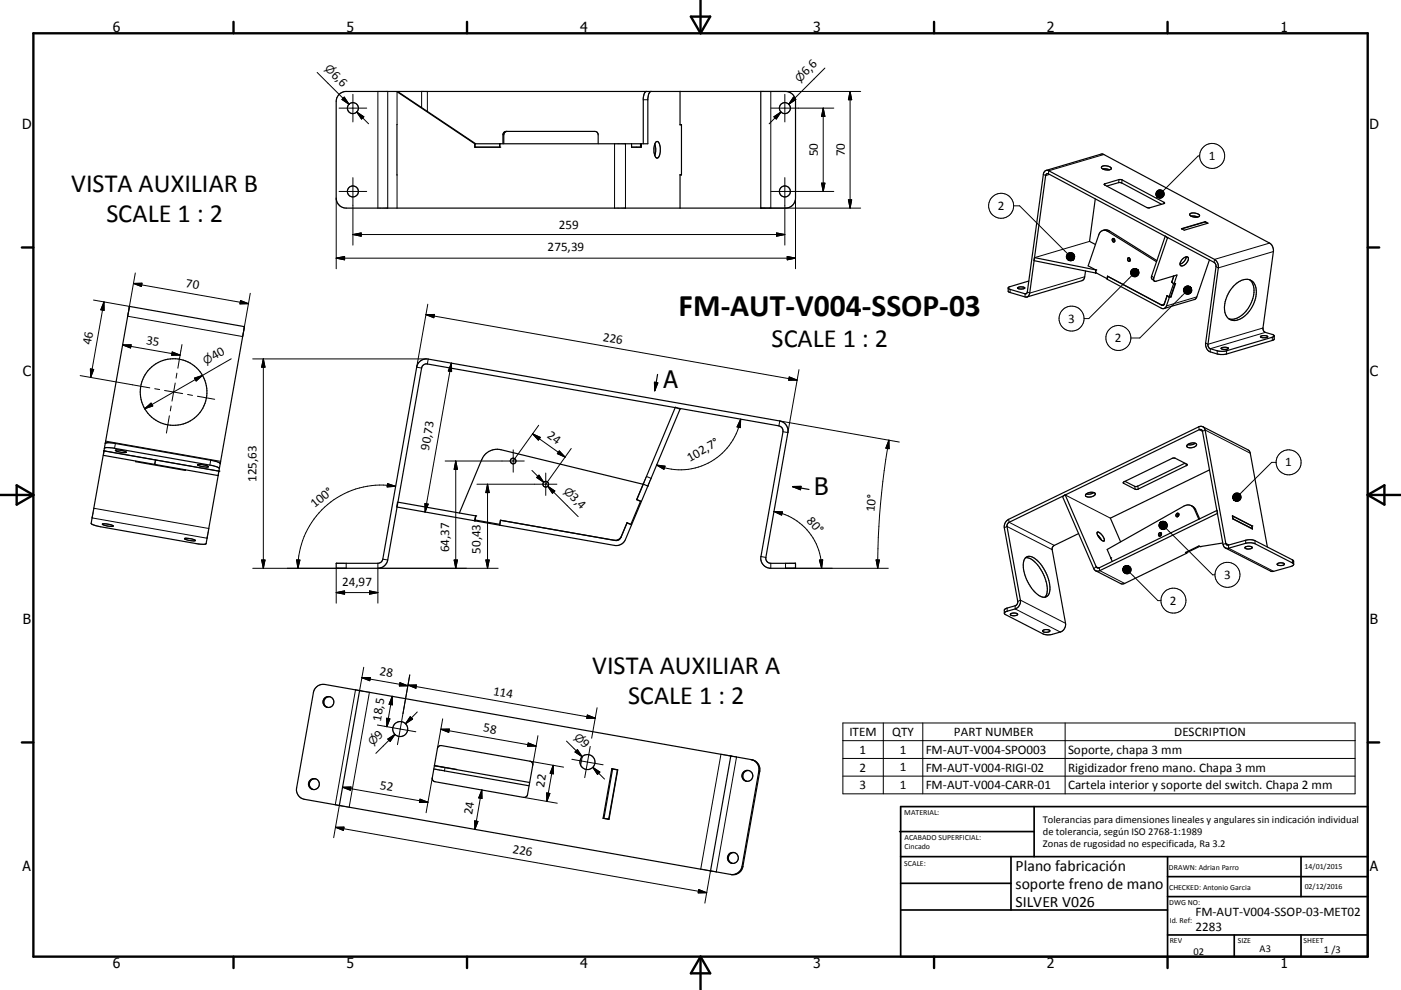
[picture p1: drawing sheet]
<svg xmlns="http://www.w3.org/2000/svg" width="420mm" height="297mm" viewBox="0 0 420 297" stroke-linecap="round" stroke-linejoin="round" font-family="sans-serif">
<g fill="none" stroke="#000" stroke-width=".36">
<path d="M101.7 28.3l.9-.6 1.2-.3h131.7a2.99 2.99 0 0 1 3 3v29a2.99 2.99 0 0 1-3 3h-131.7a3 3 0 0 1-3-3v-29l.2-1.1zM119 37.4h.1M119 37.4v15.1M119 27.5l23.3 15.6M119.3 27.5l23.3 15.6M152 39.4l-.9 .3-.3 .5v2.9M193.8 27.4a2.09 2.09 0 0 0-.9 2.2v13.5M195.2 27.4a2.1 2.1 0 0 0-1 2.2v13.5h-51.9M203.9 37.4h.4v15.1l-.4-.1v10M203.9 27.4v10h.4M228.1 27.4v35M119 52.5h.1"/>
<path d="M142.3 43.1v1.1h7.5v-1.1M142.4 43.1v1M142.6 44.1v.1M151 43.1l.1-2.9 .7-.8h26.8l.5 .4 .2 .4v2.9M189.3 43.1v1l3 .1v-1.1M190.9 44.1v.1M192 43.1v1M196.3 43.2a5.7 5.7 0 0 0 0 3.5M196.3 43.2l.2-.4a.6 .6 0 0 1 .7-.3 .6 .6 0 0 1 .5 .6l.3 2.4a1.95 1.95 0 0 1-1 1.9l-.7-.7M196.3 43.2a5.4 5.4 0 0 1 0 3.5M313.6 51.1l16.5-4.9 .6 .1 49.9 26.6a2.58 2.58 0 0 1 1.2 2.6l-3.1 22.9a1.23 1.23 0 0 0 .7 1.3l2.6 .9-.1 1.3-14.2 4.3-1.9 .2-3-.8a2.46 2.46 0 0 1-1.3-2.7l3.1-22.9-.3-1-50.1-26.9-.5 .1-.2 .5-4.8 35.2a1.13 1.13 0 0 1-1.4 1.2l-4.8-1.5-.2-.2v-1.1l.3-.2 5.9-1.8M328.4 59.7l-1.8 12.7 1.8 1"/>
<path d="M330.3 50l1.4-.2a1.33 1.33 0 0 1 1.5 .9l-1.2 .3a1.23 1.23 0 0 1-1.7-1zM330.6 50.7h1.1l.9 .3M331.1 55.2l4.4-1.3h.6l13.1 7-4.5 1.4h-.6l-12.9-6.8zM331.8 55.8l3.6-1h.8l12.1 6.5M310.1 78.2l18.3 3.7M310.1 77.3l-.1 .9M310.2 77.3l18.3 3.7-.1 .9M330.6 69.1l1.1-.1 .9 .3 14.2 8.9M333.5 71.6a.48 .48 0 0 1 .7 .4 .48 .48 0 0 1-.5 .5zM334 71.6l.2 .8M338.1 77.4a.48 .48 0 0 1 .7 .4 .48 .48 0 0 1-.5 .5l-.2-.4zM338.6 77.4l.2 .8"/>
<path d="M346.7 78.5l-14.6-9.1a1.73 1.73 0 0 0-2.7 1.1l-3.2 9.3 2.4 1.2-.1 .8 3.4 1.8M350 71.4l-4.1 12a.63 .63 0 0 0 0 .7 .63 .63 0 0 0 .7 .3l6.3-1.9-.9 2.7M350 71.4l-.6-.6-4.1 12v.8l.7 .7M350.2 71.3l-.2 .1M354.2 68.6l7.1-2.1 .9 .5-7.2 2.1zM354.3 68.7h.1M354.7 77.6a.97 .97 0 0 1 1.6-.2 2.29 2.29 0 0 1-2.3 2.3 1.6 1.6 0 0 1 .7-2.1zM355.7 77a2.75 2.75 0 0 1-1.9 2.2M356.8 64.1l1.4-.2a1.27 1.27 0 0 1 1.4 .9l-.6 .3-.8 .1a1.28 1.28 0 0 1-1.5-1zM357.1 64.8h1l1 .3M361.3 66.5v.1M361.9 67l-.5-.4-7.1 2.1"/>
<path d="M362.6 78l-4.1 11.7-9.5 2.9M302.3 86.4l.5 .4 4.5 1.3h.3l.4-.3 4.8-35.5a1.12 1.12 0 0 1 1.6-1.1l49.7 26.6a2.58 2.58 0 0 1 1.2 2.6l-3.1 22.9a1.29 1.29 0 0 0 .6 1.3l2.7 .8 2-.1 13.9-4.1 .6-.4M305.1 86.3l.6-.2a1.07 1.07 0 0 1 1.5 .4l-1 .2a.94 .94 0 0 1-1.1-.4zM325.5 81.3l-.3 2-.8 .9-16.5 4.9M328.6 81.8l-.2 .1M331.9 83.6l.1-.7 16.3 8.6M331.9 83.6h.1M332.1 82.9l-.2 .9 16.3 8.7a1.04 1.04 0 0 0 1.5-.7l.9-2.6M348.1 91.4l.2 .1M348.3 91.5h.3M348.9 91.3l-.3 .2M349 91.4l-.4 .1"/>
<path d="M349.1 91.2l-.4 .4-.4-.1M349.1 91.2l-.1 .2M349.9 88.7l.7 .5M349.9 88.7l-.8 2.5M349.9 88.7h.1M349.9 88.7l.6 .4M351 89l.1 .1M351 89l-.5 .1M351.1 89.1l-.5 .1M351.3 84.7l.6-1.9-.6 1.8 .7 .6M351.3 84.7l.5 .4M351.3 84.6v.1"/>
<path d="M351.8 85.1l-1.3 4M351.8 85.1h.1M352 85.2l.5-.2-1.4 4.1M352.3 85.1l-1.3 3.9M370 85.7a4.4 4.4 0 0 1 5.1-1.5 5.3 5.3 0 0 1 1 6.4 7.5 7.5 0 0 1-6.3 5.5 3.3 3.3 0 0 1-2.7-3.9 10.4 10.4 0 0 1 2.9-6.5zM374.7 83.9a5.4 5.4 0 0 1 .7 6.2 7.8 7.8 0 0 1-6.2 5.7l-.8-.2M125.8 108.5l1-.6 1.6-.2 105.4 18.6a3 3 0 0 1 2.4 3.5l-6.6 37.4a1.49 1.49 0 0 0 1.5 1.8h7.4v1.5h-7.4a2.99 2.99 0 0 1-3-3.5l6.6-37.5a1.54 1.54 0 0 0-1.2-1.7l-105.4-18.6a1.49 1.49 0 0 0-1.7 1.2l-10.2 57.6a3.1 3.1 0 0 1-2.9 2.5h-12.5v-1.5h12.5l.8-.3 .6-.7 10.2-57.8 .4-1.1zM196.2 114.7l1 .2-.9 2.3zM197.1 112.3l-.8 4.9M366.2 104.4l1-.2a.66 .66 0 0 1 1 .4l-1.4 .2-.7-.2zM377.9 100.9l.6-.2a1.36 1.36 0 0 1 1.6 .3l-.5 .3h-1zM31 136.6l34.4 6.1"/>
<path d="M31.2 135.3l-3.9 21.7 .6 .4 1.5 .5 29.7 5.3h2.6l3.7-20.5M31.2 135.3l34.4 6.1M31.3 134.5l.7-.2 2 .1 28.9 5.1 2.1 .5 .8 .6M31.5 133l.7-.2 2 .2 29 5.1 2 .5 .8 .5M31.5 133l7.3-41.1 34.5 6.1-7.3 41.1M31.5 133l-.3 2.3M34.6 135.1a4.4 4.4 0 0 1 3.2 .6l-1.9-.1zM37.8 135.6v.1M40.7 138.3v.2l14.9 2.6v-.2M46.4 139.2v.1M46.4 139.3h.1M46.6 138l-.2 1.2"/>
<path d="M59.2 139.4l2.1 .1 1.2 .5a4.3 4.3 0 0 1-3.3-.6zM62.5 140h.1M66 139.1l-.2 1.5M203.9 122.8l-9.7 23M203.9 122.8l-1.4-.6-9.6 23M204 122.6l-.1 .2M355.3 139l-14.5 7-.6-.1-2.9-1.5M356 133.4a1.94 1.94 0 0 1 2.8 0 1.97 1.97 0 0 1-3 .5zM358.3 133l-.9 .4h-1.4M360.6 128l13.6 7 .5 .5 5.3 28.6M30.7 157.2l2.1 .1a.88 .88 0 0 1 1.1 .6 4.5 4.5 0 0 1-3.2-.7zM65.6 141.4l-.2 1.3"/>
<path d="M65.6 141.3v.1M65.8 140.6l-.2 .7M119 152.1l30.8 5.5M119.2 150.7l-.3 1.4M119.3 150.7l23.3 4.1M142.6 154.8l-.3 1.4M142.6 154.8h.1M142.7 154.8l-.3 1.2 7.4 1.3 .2-1.2M150 156.1l34.8 6.1 .8-.3 .6-.6 1.8-4.4 1.3 .6M150.1 156.1l-.3 1.5M192 150.4l-2.9 6.9-1.1-.5-1.7 4.1a1.96 1.96 0 0 1-2.2 1.2M192.8 145.3l-1.9 4.6"/>
<path d="M192.8 145.3l-42.6-10.4a5 5 0 0 0-5.8 3l-6.7 16M192.9 145.2l-2 4.7 1.4 .6M192.9 145.2l1.3 .6M194.2 145.8l-6.7 16a3 3 0 0 1-3.3 1.8l-34.4-6M237.6 146l4.9 .8M237.6 146l2.6-.1-.2 1zM318.6 149l.7-.6 9.4 21.6 .5 .4 35.7-17.3 .1 .9-35.3 17.2a1.25 1.25 0 0 1-1.8-.6zM325.6 148.2l.2-.1a2.06 2.06 0 0 1 2.6 .1 1.94 1.94 0 0 1-3 .4zM327.9 147.8l-1.2 .4h-1M329 159.6a2.75 2.75 0 0 1 2 2.7 2.6 2.6 0 0 1-2-2.7zM336.8 144.7l14.9-7.3 .6 .1 3.6 1.9-.1 .3-14.7 7.1h-.8l-3.4-1.8zM348.2 160l-.4 .4v.4"/>
<path d="M353.4 154.2a.52 .52 0 0 0-.8 .1 .52 .52 0 0 0 .3 .7M353.4 154.2l-.1 .6-.4 .2M353.4 154.2l-.4 .4v.4M357.1 151.7l.4 .2M357.5 152a2.24 2.24 0 0 0-2.6-.2l-23 13.1 1.6 3.5M357.5 152l.6 .8 1.3 3M357.5 151.9l.9 .8 1.3 3M362.6 141l-29.7 14.5 3.1 7.1M369.5 154.8l5.8 3 .2 .9-5.8-3zM369.5 154.7l5.8 3 .2 .9M369.5 154.7l.2 .9M369.6 155.6h.1"/>
<path d="M369.7 155.6l5.8 3M375.5 158.6l-.2 .1M55.3 161.5l2.1 .2a.88 .88 0 0 1 1.1 .5l-1.9-.1zM307.5 167.3a6.6 6.6 0 0 1 5 4.2l.5 1.2a7.4 7.4 0 0 1 .5 6.2l-.2 .3M307.6 167.2a2.56 2.56 0 0 1 3.2 .8 11.4 11.4 0 0 1 3.8 10 1.85 1.85 0 0 1-3.1 .6 11.5 11.5 0 0 1-4.5-10.5zM323.4 160.1l-7.3 3.5-.7 .9 4.1 22.5a2.42 2.42 0 0 1-1.6 2.6l-2.4 .7a4.2 4.2 0 0 1-2.8-.1l-11.2-5.8a.49 .49 0 0 1-.4-.6 .49 .49 0 0 1 .6-.4l2.7-.7a2.46 2.46 0 0 0 1.5-2.7l-4-22.1 .1-.6 .4-.5 57.3-27.9h.5l.3 .5 6.2 34a1.29 1.29 0 0 0 1.6 1.1l5.2-1.5a4.2 4.2 0 0 1 2.8 .1l11.5 6.1M329.1 160.5l1.1 1.5M333 167.4h.1M355.8 165.8v.2M355.8 166l-18.9 9.1h-1l-7.4-3.9M359.7 163.9l-3.9 1.9-.2-.1M366.6 162.9l-6.7 1.1-.5-.2-4 2 .4 .2"/>
<path d="M367.4 164.4l13.7 7 5.9-1.4 .8-.6v-1.1l-.3-.3-11.5-5.9-1.2-.2-1 .1-5.5 1.5h-.5l-.3-.3-6.2-34.2a1.26 1.26 0 0 0-1.9-1l-57 27.8a2.47 2.47 0 0 0-1.3 2.5l4 22.2a1.25 1.25 0 0 1-.8 1.2l-3 1-.2 .4v.9M373.3 164.1l.3-.1a1.46 1.46 0 0 1 1.8 .3l-1 .4a.72 .72 0 0 1-1.1-.6zM383 169.1l.3-.2a1.51 1.51 0 0 1 1.8 .4l-1 .4a.71 .71 0 0 1-1.1-.6zM303 184.2l.3-.2a1.57 1.57 0 0 1 1.8 .3l-.5 .4a1.42 1.42 0 0 1-1.7-.4zM312.7 189.1l.3-.1a1.45 1.45 0 0 1 1.8 .3 1.85 1.85 0 0 1-2.2 .1zM98.9 209a1.64 1.64 0 0 0-1.8 1.4 1.64 1.64 0 0 0 1.2 1.8M107.8 207.2h.1M107.8 207.2l-6.1 34.5M94.5 233.6a1.66 1.66 0 0 0-1.7 1.4 1.66 1.66 0 0 0 1.2 1.9M130.1 230.7l28.5 5M130.2 229.7l28.6 5.1M130.2 229.7l3.2 .6"/>
<path d="M131.5 223.9l.8-.2 27 4.9 .4 .9-1.6 9.1-.5 .5-.6 .1-27-4.9-.4-.9 1.5-8.9zM136.9 230.8v.1M183.4 230.6l1.8 .3-2.6 14.9-1.8-.3M183.4 230.6l-2.6 14.9M183.4 230.7h.3M183.7 230.7l1.4 .3-2.6 14.8-1.4-.3M183.7 230.7l-2.6 14.8M184.8 230.9h.1M219 226.8l-6 34.5M223.6 234.3l.3 .1M224.1 231.1a1.64 1.64 0 0 1 1.6 1.9 1.64 1.64 0 0 1-2.1 1.3M224.2 231.2a1.66 1.66 0 0 0-1.5 1.3 1.66 1.66 0 0 0 .9 1.8"/>
<path d="M224.5 231.2a1.64 1.64 0 0 0-2 1.1 1.64 1.64 0 0 0 1.1 2M225.1 227.9l-127.7-22.6a2.98 2.98 0 0 0-3.4 2.5l-5.1 28.6a2.95 2.95 0 0 0 2.4 3.4l121.7 21.5M225.1 227.9a2.96 2.96 0 0 1 2.4 3.4l-5 28.6a2.98 2.98 0 0 1-3.5 2.4M225.1 227.9a3 3 0 0 1 2.7 3.5l-5.1 28.6a2.98 2.98 0 0 1-3.7 2.3M101.7 241.6v.1M180.8 245.4l.3 .1M182.2 245.7h.1M220.1 255.8a1.64 1.64 0 0 0-1.7 1.3 1.64 1.64 0 0 0 1.2 1.9M213 261.3h.1M213 261.3l6 1"/>
<circle cx="105.8" cy="32.4" r="1.65"/>
<circle cx="235.3" cy="32.4" r="1.65"/>
<circle cx="105.8" cy="57.4" r="1.66"/>
<circle cx="235.3" cy="57.4" r="1.65"/>
<circle cx="52" cy="117.6" r="10"/>
<circle cx="153.9" cy="138.3" r=".85"/>
<circle cx="163.6" cy="145.3" r=".85"/>
<circle cx="347.7" cy="160.3" r=".5"/>
<circle cx="98.5" cy="210.6" r="1.63"/>
<circle cx="120" cy="218.7" r="2.25"/>
<circle cx="94.1" cy="235.2" r="1.64"/>
<circle cx="176.1" cy="228.6" r="2.25"/>
<circle cx="219.7" cy="257.4" r="1.64"/>
</g>
<g fill="none" stroke="#000" stroke-width=".3">
<path d="M95.1 21.7l9.5 9.6M101.7 32.4h8.2M103.2 29.1l1.4 2.2-2.1-1.4zM105.8 28.3v8.3M107 33.6l3.5 3.5M107 33.6l2.1 1.4-.7 .7zM113.3 27.4v35M116.2 27.4v35M119.3 27.5h-.3v9.9M126.4 27.4v4.9M128.1 27.4v6M192.9 29.9h1.3"/>
<path d="M228.1 27.4h29.9M231.1 27.4v35M231.2 32.4h18.8M232 35l2.1-1.4-1.4 2.1zM234.1 33.6l-3.5 3.5M235.3 28.3v8.3M237.9 29.1l.7 .8-2.1 1.4zM246.8 32.4v25M246.8 32.4l.5 2.5h-1zM247.3 20.4l-10.8 10.9M254.9 27.4l.4 2.5h-.9zM254.9 27.4v35"/>
<path d="M100.8 59.4v21.2M101.7 57.4h8.2M105.8 53.3v20.2M119 52.5v9.9M150.8 40.4h.2M184.2 43.1v19.3M187.5 43.1v19.3M231.2 57.4h18.8M235.3 53.3v20.2M238.5 59.4v21.2M246.3 54.9h1l-.5 2.5zM254.4 59.9h.9l-.4 2.5z"/>
<path d="M312.8 52.3l.7 .4 1.2-.4M330.9 46.4l-16.5 4.8-.1 .9M331.2 55.1v.4M335.5 53.9l-.1 .9M336.4 54l-.1 .9M359.7 46.8h-.5l-10.5 10.5M100.8 77.4h137.7M100.8 77.4l2.5-.5v1.1zM105.8 70.4h129.5M105.8 70.4l2.5-.5v1zM228.1 62.4h29.9M232.8 69.9l2.5 .5-2.5 .5z"/>
<path d="M236 76.9l2.5 .5-2.5 .6zM303.9 61.8h1.8l14.4 14.3M326.6 72.4l-16.4 4.9-.1 .9M332.6 69.3l-.5 .1M349 60.7l-.1 .4M380.6 72.9l-16.5 4.9-.1 .9M381.8 75.5l-16.5 4.9-.7-.4M28 90l10.8 1.9M31.2 90.6l-4 22.6M31.2 90.6v2.5l-1-.2zM40 85l34.5 6.1M40 85h2.6l-.2 1z"/>
<path d="M40.6 81.9l-2.3 13 34.4 6.1 2.3-13M72.1 90.2l2.4 .9-2.6 .1zM127.7 94.4l111.3 19.6M127.7 94.4l2.5-.1-.1 1zM128.3 91.3l-3.4 18.9 1.5 .2M302.8 86.8v1M307.8 88l-.5 .1v1M325.2 83l-16.5 4.9-.7-.3M339.3 82.7l-12.9 12.9h-1.4M345.3 82.8l.6 .6M348.3 91.5h.1M355.2 87.9l-13.5 13.5h-2.7"/>
<path d="M358.8 89.1l-9.1 2.7M378.7 98.4l-16.5 4.9-.7-.4M379.4 99.7l-16.6 4.9v1M24 112.7l20.9 3.7M27.1 110.7l1 .1-.9 2.4zM36.8 103.5l17.2 3M36.8 103.5l2.5-.1-.2 1zM46.4 116.6l1.5 .3M49.3 117.2l5.5 .9M51.6 105.6l2.4 .9-2.5 .1zM52.5 114.9l-.9 5.4M53 111.9l-.2 1.5"/>
<path d="M54.6 103.4l-1.3 7.1M56.2 118.3l1.5 .3M58.3 113.4l2.4-.8-1.9 1.7zM59.2 118.9l5.2 .9M60.7 112.6l-17.3 10M69.3 107.6l-8.6 5M75.8 107.7h52.1M79 107.7v62.8M79 107.7l.5 2.5h-1.1zM128.4 107.7l-.3 1.5M135.3 108.9l-7.9 44.7M135.3 108.9l.1 2.6-1-.2z"/>
<path d="M236.6 113.1l2.4 .9-2.6 .1zM239.5 110.9l-3.3 18.9-1.5-.3M364.9 105.2v1M367.7 105.2v1M381.4 101.2v.9M31.2 135.2l34.4 6.1M31.2 135.3l-.2 1.3M31.7 132.3l34.4 6.1M34.6 133.1l-.3 1.4M43.4 122.6l1.9-1.7 .5 .9zM50.8 124.7l-.9 5.2M51.3 121.8l-.2 1.5"/>
<path d="M63.2 138.1l-.3 1.4M133.5 138.3h23.7M136.6 138.3v32.2M136.6 138.3l.5 2.5h-.9zM153.9 135v6.7M159.7 130.2l9.7 6.9M159.7 130.2l2.3 1-.6 .8zM161.5 127.6l-7.6 10.6M167.7 135.3l1.7 1.8-2.3-1zM171.3 134.6l-7.6 10.5M196.9 139.5l2.5 .4-.3 .9zM222.1 125.8a18.4 18.4 0 0 1-25.2 13.7"/>
<path d="M222.1 125.8l-.2 2.5-.9-.2zM233.5 127.8l.3-1.5 35.8 6.3M266.5 132.1a221.7 221.7 0 0 0-3.4 38.4M266.5 132.1l.1 2.5-1-.1zM355.6 139.1l.1 .6M359.4 128l.1 .9 1 .5M360.5 129.4l.8-.4 13.5 7M382.6 138.7h-1.3l-9.6 9.5M27.6 155.4l34.5 6.1M28.1 152.5l34.5 6.1M116.2 145.1l2.4 .8-2.5 .2zM118.6 145.9a25 25 0 0 0-29.3 24.6"/>
<path d="M127.4 151.1l1 .1-1 2.4zM143 145.3h24M146.2 145.3v25.2M146.2 145.3l.5 2.5h-1zM159.5 141.1l3.5 3.6M160.9 143.3l.7-.7 1.4 2.1zM163.6 141.9v6.7M164.2 145.9l1.8 1.8M164.2 145.9l2.1 1.4-.7 .7zM164.2 145.9l9.1 9.1M193.8 142.9l1.4 .6M232 153.4a17.3 17.3 0 0 1 14.3 17.1"/>
<path d="M232 153.4l2.6 .2-.3 .9zM301.1 158.3l.8-.4 13.5 7M302.4 155.8l.1 .9 13.6 6.9M319.4 148.5l13.5 7M336.8 144.7l.1 .3M340.2 145.9l.1 .9M341.1 145.9l.2 .8M349.6 158.5l14 14h.6M358.1 152.8l.4 .2M369.5 154.8h.1M78.4 168h1.1l-.5 2.5zM88.9 168h1l-.6 2.5z"/>
<path d="M100.8 177.8l2.5-.5v1zM100.8 170.5v10.5M100.8 177.8h12.5M103.8 169v1.5h-28M110.8 177.3l2.5 .5-2.5 .5zM113.3 169v12M113.3 170.5h36M114.8 167.8l1.4 .2M136.2 168h.9l-.5 2.5zM145.7 168h1l-.5 2.5zM228.1 167l1.5 .2M231.1 169v1.5"/>
<path d="M235.5 169v1.5h30.8M245.7 168h1l-.4 2.5zM262.7 168h1l-.6 2.5zM329.4 170.4l-.7-.4-.8 .6M329.6 170.3l.1 .9 7.5 3.8M338.8 171.8l8.3 8.4h1M366.7 163.4l.8-.4 1 .5M368.3 163.5v1l13.5 6.9M373.5 162.1v.9M376.3 162.2v.9M387.5 168v.9M301.9 182.4l.1 1"/>
<path d="M304.3 181.7l.1 1 13.5 6.9M305.1 180.5l.8-.5 13.6 7M106.6 207l-6.1 34.4M108.5 203.3l13.8 2.5M108.5 203.3h2.5l-.1 .9zM109.1 200.2l-1.3 7M110.8 207.7l-6.1 34.5M113.1 217.5l6.9 1.2M115.9 215.5l1 .2-.9 2.3zM117.6 208.9l-1.6 9.1M117.6 208.9v2.6l-1-.2zM119.9 204.8l2.4 1h-2.6z"/>
<path d="M120 218.7l4.7 .8M120 218.7l-.8 4.7M122.3 205.5l56.2 10M122.3 205.5h2.6l-.2 1zM122.9 202.4l-2.9 16.3M123 215l.7 .7-2.1 1.4zM125.1 213.6l-3.5 3.5M132.2 218.8l28.5 5M132.2 218.8l2.5-.1-.2 1zM132.7 215.7l-1.6 8.8M176.1 214.5l2.4 1h-2.6zM179 212.3l-1.6 9.2"/>
<path d="M252.7 216.9h153.6v21.3h-153.6zM264.8 216.9v21.3M276.7 216.9v21.3M319.3 216.9v21.3M102.7 236.2l25.6 4.5M102.7 236.2l2.5-.1-.1 1zM116.3 221.7l2.1-1.4-1.4 2.1zM118.4 220.3l-1.8 1.8M118.4 220.3l-5.7 5.7M125.9 239.8l2.4 .9h-2.6zM129.6 233.4l-1.9 10.4M133.4 230.3l-.1 1"/>
<path d="M144.5 237l-2.1 11.8M144.5 237v2.6l-1-.2zM157 239.2l10.1 1.8M158.4 222.9l2.3 .9-2.5 .1zM158.9 228.4l10.1 1.8M161.3 220.7l-1.6 8.8M163.9 237.9l1 .2-1 2.3zM165.9 229.6l-2 10.8M165.9 229.6v2.6l-1-.2zM169.8 222.3l4.7 4.7M171.4 227.8l4.7 .8M172.4 225.6l.7-.7 1.4 2.1z"/>
<path d="M172.8 225.3l1.7 1.7M174.5 227l-.4 2.6M176.1 228.6l4.7 .8M176.1 228.6l-.8 4.7M177 223.9l-.9 4.7M177.7 230.2l3.5 3.5M177.7 230.2l2.1 1.4-.7 .7zM216.1 226.3l-6 34.5M220.8 227.1l-6 34.5M227.5 231.3l.3 .1M252.7 222.2h153.6M252.7 227.5h153.6"/>
<path d="M252.7 232.8h153.6M100.6 248.2l111.3 19.6M100.6 248.2l2.5-.1-.1 1zM101.7 241.7l-1.7 9.6M142.3 246.3l1 .1-.9 2.4zM222.5 259.9l.2 .1M209.5 266.9l2.4 .9-2.6 .1zM213 261.3l-1.7 9.6"/>
<circle cx="363.4" cy="46.8" r="3.7"/>
<circle cx="300.1" cy="61.7" r="3.7"/>
<circle cx="321.3" cy="95.6" r="3.8"/>
<circle cx="335.3" cy="101.4" r="3.8"/>
<circle cx="386.3" cy="138.7" r="3.8"/>
<circle cx="368" cy="172.5" r="3.8"/>
<circle cx="351.8" cy="180.2" r="3.7"/>
</g>
<g fill="#000">
<circle cx="142.3" cy="43.1" r=".18"/>
<circle cx="149.8" cy="43.1" r=".18"/>
<circle cx="149.8" cy="44.1" r=".18"/>
<circle cx="328.4" cy="81.9" r=".18"/>
<circle cx="328.5" cy="81" r=".18"/>
<circle cx="31.2" cy="135.3" r=".18"/>
<circle cx="65.6" cy="141.4" r=".18"/>
<circle cx="142.3" cy="156.2" r=".18"/>
<circle cx="142.6" cy="154.8" r=".18"/>
<circle cx="375.3" cy="157.8" r=".18"/>
<circle cx="333" cy="167.4" r=".18"/>
<circle cx="359.9" cy="164" r=".18"/>
</g>
<g fill="none" stroke="#000" stroke-width=".71">
<path d="M10 10h400v277h-400zM70 6.6v3.4M140 6.6v3.4M207.1 5h5.8l-2.9 5zM210 0v10M280 6.6v3.4M350 6.6v3.4M6.6 74.2h3.4M410 74.2h3.5M0 148.5h10M5 145.6l5 2.9-5 2.9zM410 148.5h10.1"/>
<path d="M410 148.5l5.1-2.9v5.8zM6.6 222.7h3.4M410 222.7h3.5M70 287v3.4M140 287v3.4M210 287v10M210 287l2.9 5h-5.8zM280 287v3.4M350 287v3.4"/>
</g>
<g fill="none" stroke="#000" stroke-width=".51">
<path d="M269.7 249.5h40.3M270 242h140v45h-140zM270 257h140M303.1 257v16M310 242v15M350 257v30M390.1 257v12M270 265h33.1M270 273h80M350 269h60M350 263h60M350 280.5h60"/>
<path d="M370 280.5v6.5M390.1 280.5v6.5"/>
</g>
<path d="M196.2 114.7l1 .2-.9 2.3zM237.6 146l2.6-.1-.2 1z" fill="#000" stroke="#000" stroke-width=".36"/>
<g fill="#000" stroke="#000" stroke-width=".3">
<path d="M103.2 29.1l1.4 2.2-2.1-1.4zM107 33.6l2.1 1.4-.7 .7zM232 35l2.1-1.4-1.4 2.1zM237.9 29.1l.7 .8-2.1 1.4zM246.8 32.4l.5 2.5h-1zM254.9 27.4l.4 2.5h-.9zM246.3 54.9h1l-.5 2.5zM254.4 59.9h.9l-.4 2.5zM346.9 59.1l.5 .3zM346.9 59.1l.7 .3zM346.9 59.1l1 .3zM346.9 59.1l1.3 .3z"/>
<path d="M346.9 59.1l1.5 .2zM346.9 59.1h1.7l-.2 .2zM346.9 59.1l1.9-.2-.2 .2zM346.9 59.1l2.1-.4-.2 .2zM346.9 59.1l2.1-.7v.3zM346.9 59.1l2.2-1-.1 .3zM346.9 59.1l2.1-1.2 .1 .2zM346.9 59.1l2-1.5 .1 .3zM346.9 59.1l1.9-1.7 .1 .2zM348.6 57.2l.2 .2-1.9 1.7zM348.3 57.1l.3 .1-1.7 1.9zM348.1 57l.2 .1-1.4 2z"/>
<path d="M347.8 56.9l.3 .1-1.2 2.1zM347.6 56.9h.2l-.9 2.2zM347.3 57l.3-.1-.7 2.2zM347.1 57.2l.2-.2-.4 2.1zM346.9 57.4l.2-.2-.2 1.9zM346.9 57.4v1.7l-.2-1.5zM346.7 57.6l.2 1.5zM346.6 57.8l.3 1.3zM346.6 58.1l.3 1zM346.6 58.3l.3 .8zM346.6 58.6l.3 .5zM346.7 58.9l.2 .2z"/>
<path d="M100.8 77.4l2.5-.5v1.1zM105.8 70.4l2.5-.5v1zM232.8 69.9l2.5 .5-2.5 .5zM236 76.9l2.5 .5-2.5 .6zM322.1 77.4l-.3 .5zM322.2 77.2l-.4 .7zM322.2 76.9l-.4 1zM322.2 76.6l-.4 1.3zM322 76.4l.2 .2-.4 1.3zM321.9 76.2l.1 .2-.2 1.5zM321.7 76l.2 .2-.1 1.7zM321.4 75.9l.3 .1 .1 1.9z"/>
<path d="M321.2 75.8l.2 .1 .4 2zM320.9 75.7l.3 .1 .6 2.1zM320.7 75.8l.2-.1 .9 2.2zM320.4 75.9l.3-.1 1.1 2.1zM320.2 76l.2-.1 1.4 2zM320 76.2l.2-.2 1.6 1.9zM320 76.2l1.8 1.7-2-1.5zM319.8 76.4l2 1.5-2.1-1.2zM319.7 76.7l2.1 1.2-2.1-.9zM319.7 77l2.1 .9-2.1-.7zM319.7 77.2l2.1 .7-2-.4zM319.8 77.5l2 .4-1.9-.2z"/>
<path d="M319.9 77.7l1.9 .2h-1.7zM320.1 77.9h1.7l-1.5 .2zM320.3 78.1l1.5-.2zM320.6 78.2l1.2-.3zM320.9 78.2l.9-.3zM321.1 78.2l.7-.3zM321.4 78.2l.4-.3zM321.6 78.1l.2-.2zM31.2 90.6v2.5l-1-.2zM40 85h2.6l-.2 1zM72.1 90.2l2.4 .9-2.6 .1zM127.7 94.4l2.5-.1-.1 1z"/>
<path d="M340.6 80.6l.5 .3zM340.4 80.6l.7 .3zM340.1 80.5l1 .4zM339.8 80.6l1.3 .3zM339.6 80.7l.2-.1 1.3 .3zM339.4 80.9l.2-.2 1.5 .2zM339.4 80.9h1.7l-1.9 .2zM339.2 81.1l1.9-.2-2.1 .4zM339 81.3l2.1-.4-2.1 .7zM339 81.6l2.1-.7-2.2 .9zM338.9 81.8l2.2-.9-2.1 1.2zM339 82.1l2.1-1.2-2 1.4z"/>
<path d="M339.1 82.3l2-1.4-1.9 1.7zM339.2 82.6l1.9-1.7-1.7 1.9zM341.1 80.9l-1.4 2-.3-.1zM341.1 80.9l-1.2 2.1-.2-.1zM341.1 80.9l-.9 2.2-.3-.1zM341.1 80.9l-.7 2.1-.2 .1zM341.1 80.9l-.4 2.1h-.3zM341.1 80.9l-.2 1.9-.2 .2zM341.1 80.9v1.7l-.2 .2zM341.1 80.9l.2 1.5-.2 .2zM341.1 80.9l.3 1.3-.1 .2zM341.1 80.9l.3 1.3z"/>
<path d="M341.1 80.9l.4 1zM341.1 80.9l.3 .7zM341.1 80.9l.3 .5zM341.1 80.9l.2 .2zM356.5 85.9l.4 .3zM356.2 85.8l.7 .4zM356 85.8l.9 .4zM355.7 85.9l1.2 .3zM355.4 86l1.5 .2zM355.2 86.1l.2-.1 1.5 .2zM355.2 86.1l1.7 .1-1.9 .1zM355 86.3l1.9-.1-2 .4z"/>
<path d="M354.9 86.6l2-.4-2.1 .6zM354.8 86.8l2.1-.6-2.1 .9zM354.8 87.1l2.1-.9-2.1 1.2zM354.8 87.4l2.1-1.2-1.9 1.4zM355 87.6l1.9-1.4-1.8 1.6zM355.1 87.8l1.8-1.6-1.6 1.8zM356.9 86.2l-1.4 2-.2-.2zM356.9 86.2l-1.1 2.1-.3-.1zM356.9 86.2l-.9 2.1h-.2zM356.9 86.2l-.6 2.1h-.3zM356.9 86.2l-.4 2-.2 .1zM356.9 86.2l-.1 1.9-.3 .1z"/>
<path d="M356.9 86.2l.1 1.7-.2 .2zM356.9 86.2l.2 1.5-.1 .2zM356.9 86.2l.4 1.2-.2 .3zM356.9 86.2l.4 1.2zM356.9 86.2l.4 1zM356.9 86.2l.4 .7zM356.9 86.2l.3 .4zM356.9 86.2l.2 .2zM27.1 110.7l1 .1-.9 2.4zM36.8 103.5l2.5-.1-.2 1zM51.6 105.6l2.4 .9-2.5 .1zM58.3 113.4l2.4-.8-1.9 1.7z"/>
<path d="M79 107.7l.5 2.5h-1.1zM135.3 108.9l.1 2.6-1-.2zM236.6 113.1l2.4 .9-2.6 .1zM43.4 122.6l1.9-1.7 .5 .9zM159.7 130.2l2.3 1-.6 .8zM167.7 135.3l1.7 1.8-2.3-1zM196.9 139.5l2.5 .4-.3 .9zM222.1 125.8l-.2 2.5-.9-.2zM266.5 132.1l.1 2.5-1-.1zM116.2 145.1l2.4 .8-2.5 .2zM127.4 151.1l1 .1-1 2.4zM136.6 138.3l.5 2.5h-.9z"/>
<path d="M146.2 145.3l.5 2.5h-1zM160.9 143.3l.7-.7 1.4 2.1zM164.2 145.9l2.1 1.4-.7 .7zM232 153.4l2.6 .2-.3 .9zM347.9 156.7l-.3 .5zM347.9 156.7l-.4 .8zM347.9 156.7l-.4 1zM347.9 156.7l-.4 1.3zM347.9 156.7l-.3 1.5zM347.9 156.7l-.1 1.8-.2-.3zM347.9 156.7l.1 2-.2-.2zM347.9 156.7l.3 2.1-.2-.1z"/>
<path d="M347.9 156.7l.6 2.2-.3-.1zM347.9 156.7l.9 2.2h-.3zM347.9 156.7l1.1 2.2h-.2zM347.9 156.7l1.4 2.1-.3 .1zM347.9 156.7l1.6 1.9-.2 .2zM347.9 156.7l1.8 1.7-.2 .2zM347.9 156.7l1.9 1.5-.1 .2zM347.9 156.7l2 1.2-.1 .3zM347.9 156.7l2.1 1-.1 .2zM347.9 156.7l2.1 .7v.3zM347.9 156.7l2 .5 .1 .2zM347.9 156.7l1.8 .2 .2 .3z"/>
<path d="M347.9 156.7h1.7l.1 .2zM347.9 156.7l1.5-.2 .2 .2zM347.9 156.7l1.5-.2zM347.9 156.7l1.2-.3zM347.9 156.7l.9-.3zM347.9 156.7l.7-.3zM347.9 156.7l.4-.2zM347.9 156.7l.2-.1zM370 150l.4 .3zM370 150l.7 .4zM370 150l1 .4zM370 150l1.2 .3z"/>
<path d="M370 150l1.5 .2zM370 150l1.7 .1-.2 .1zM370 150l1.9-.1-.2 .2zM370 150l2-.4-.1 .3zM370 150l2.1-.6-.1 .2zM370 150l2.1-.9v.3zM370 150l2-1.2 .1 .3zM370 150l2-1.4v.2zM370 150l1.8-1.7 .2 .3zM371.6 148.2l.2 .1-1.8 1.7zM371.4 148l.2 .2-1.6 1.8zM371.2 147.9l.2 .1-1.4 2z"/>
<path d="M370.9 147.9h.3l-1.2 2.1zM370.6 147.9h.3l-.9 2.1zM370.3 148l.3-.1-.6 2.1zM370.1 148.1l.2-.1-.3 2zM369.9 148.3l.2-.2-.1 1.9zM369.9 148.3l.1 1.7-.2-1.5zM369.8 148.5l.2 1.5zM369.7 148.8l.3 1.2zM369.6 149l.4 1zM369.6 149.3l.4 .7zM369.7 149.6l.3 .4zM369.8 149.8l.2 .2z"/>
<path d="M78.4 168h1.1l-.5 2.5zM88.9 168h1l-.6 2.5zM100.8 177.8l2.5-.5v1zM110.8 177.3l2.5 .5-2.5 .5zM136.2 168h.9l-.5 2.5zM145.7 168h1l-.5 2.5zM245.7 168h1l-.4 2.5zM262.7 168h1l-.6 2.5zM337 170l-.3 .5zM337 170l-.4 .7zM337 170l-.4 1zM337 170l-.3 1.3z"/>
<path d="M337 170l-.2 1.5zM337 170v1.8l-.2-.3zM337 170l.1 1.9-.1-.1zM337 170l.4 2.1-.3-.2zM337 170l.7 2.1h-.3zM337 170l.9 2.2-.2-.1zM337 170l1.2 2.1-.3 .1zM337 170l1.4 2-.2 .1zM337 170l1.7 1.9-.3 .1zM337 170l1.9 1.7-.2 .2zM337 170l2 1.5-.1 .2zM337 170l2.1 1.2-.1 .3z"/>
<path d="M337 170l2.1 .9v.3zM337 170l2.1 .7v.2zM337 170l2 .4 .1 .3zM337 170l1.9 .2 .1 .2zM337 170h1.7l.2 .2zM337 170l1.5-.2 .2 .2zM337 170l1.5-.2zM337 170l1.3-.3zM337 170l1-.3zM337 170l.7-.3zM337 170l.4-.2zM337 170l.2-.1z"/>
<path d="M108.5 203.3h2.5l-.1 .9zM115.9 215.5l1 .2-.9 2.3zM117.6 208.9v2.6l-1-.2zM119.9 204.8l2.4 1h-2.6zM123 215l.7 .7-2.1 1.4zM122.3 205.5h2.6l-.2 1zM132.2 218.8l2.5-.1-.2 1zM176.1 214.5l2.4 1h-2.6zM102.7 236.2l2.5-.1-.1 1zM116.3 221.7l2.1-1.4-1.4 2.1zM144.5 237v2.6l-1-.2zM158.4 222.9l2.3 .9-2.5 .1z"/>
<path d="M163.9 237.9l1 .2-1 2.3zM165.9 229.6v2.6l-1-.2zM172.4 225.6l.7-.7 1.4 2.1zM177.7 230.2l2.1 1.4-.7 .7zM100.6 248.2l2.5-.1-.1 1zM125.9 239.8l2.4 .9h-2.6zM142.3 246.3l1 .1-.9 2.4zM209.5 266.9l2.4 .9-2.6 .1z"/>
</g>
<text font-size="9.4" x="203.5" y="94.7">FM-AUT-V004-SSOP-03</text>
<g font-size="7.9">
<text x="21.3" y="57.6">VISTA AUXILIAR B</text>
<text x="31.9" y="66.5">SCALE 1 : 2</text>
<text x="231.3" y="104.1">SCALE 1 : 2</text>
<text x="177.5" y="202.4">VISTA AUXILIAR A</text>
<text x="188.3" y="211.3">SCALE 1 : 2</text>
</g>
<g font-size="7.2">
<text x="199" y="116.5">A</text>
<text x="244.1" y="148.5">B</text>
</g>
<g font-size="4.7">
<text x="304.5" y="261.2">Plano fabricación</text>
<text x="304.5" y="266.6">soporte freno de mano</text>
<text x="304.5" y="272">SILVER V026</text>
</g>
<g font-size="4.2">
<text x="33.9" y="9.6">6</text>
<text x="103.9" y="9.6">5</text>
<text x="173.9" y="9.6">4</text>
<text x="243.8" y="9.6">3</text>
<text x="313.9" y="9.6">2</text>
<text x="383.9" y="9.6">1</text>
<text x="6.7" y="38.7">D</text>
<text x="410.5" y="38.7">D</text>
<text x="6.9" y="112.9">C</text>
<text x="410.7" y="112.9">C</text>
<text x="6.9" y="187.1">B</text>
<text x="410.7" y="187.1">B</text>
<text x="6.8" y="261.4">A</text>
<text x="410.7" y="261.4">A</text>
<text x="33.9" y="290.4">6</text>
<text x="103.9" y="290.4">5</text>
<text x="173.9" y="290.4">4</text>
<text x="243.8" y="290.4">3</text>
<text x="313.9" y="290.4">2</text>
<text x="383.9" y="290.4">1</text>
</g>
<g font-size="3.9">
<text x="99.1" y="22.8" transform="rotate(45 99.1 22.8)">6,6</text>
<text x="241.7" y="22.9" transform="rotate(-45 241.7 22.9)">6,6</text>
<text x="245.2" y="46.9" transform="rotate(-90 245.2 46.9)">50</text>
<text x="253.3" y="46.9" transform="rotate(-90 253.3 46.9)">70</text>
<text x="362.4" y="48.1">1</text>
<text x="299.1" y="63">2</text>
<text x="167.6" y="68.8">259</text>
<text x="164.2" y="75.4">275,39</text>
<text x="55.5" y="86.2" transform="rotate(10 55.5 86.2)">70</text>
<text x="320.2" y="96.9">3</text>
<text x="27.3" y="103.6" transform="rotate(-80 27.3 103.6)">46</text>
<text x="43.7" y="103.1" transform="rotate(10 43.7 103.1)">35</text>
<text x="180.7" y="102.2" transform="rotate(10 180.7 102.2)">226</text>
<text x="334.3" y="102.7">2</text>
<text x="64.2" y="108.1" transform="rotate(-30 64.2 108.1)">40</text>
<text x="163.8" y="131.2" transform="rotate(36 163.8 131.2)">24</text>
<text x="128.5" y="135.4" transform="rotate(-80 128.5 135.4)">90,73</text>
<text x="206.8" y="138.5" transform="rotate(-29 206.8 138.5)">102,7°</text>
<text x="385.3" y="140">1</text>
<text x="76.9" y="144.6" transform="rotate(-90 76.9 144.6)">125,63</text>
<text x="170.8" y="149.4" transform="rotate(45 170.8 149.4)">3,4</text>
<text x="94.4" y="152.5" transform="rotate(-40 94.4 152.5)">100°</text>
<text x="262.2" y="153.7" transform="rotate(-85 262.2 153.7)">10°</text>
<text x="241.7" y="156.3" transform="rotate(50 241.7 156.3)">80°</text>
<text x="134.6" y="165.7" transform="rotate(-90 134.6 165.7)">64,37</text>
<text x="144.1" y="166.1" transform="rotate(-90 144.1 166.1)">50,43</text>
<text x="367" y="173.7">3</text>
<text x="102.6" y="175.7">24,97</text>
<text x="350.8" y="181.4">2</text>
<text x="113.7" y="202.6" transform="rotate(10 113.7 202.6)">28</text>
<text x="147.7" y="208.4" transform="rotate(10 147.7 208.4)">114</text>
<text x="113.7" y="222" transform="rotate(-45 113.7 222)">9</text>
<text x="114.1" y="216.5" transform="rotate(-80 114.1 216.5)">18,5</text>
<text x="144.8" y="219.5" transform="rotate(10 144.8 219.5)">58</text>
<text x="254.7" y="220.8">ITEM</text>
<text x="267.5" y="220.8">QTY</text>
<text x="286" y="220.8">PART NUMBER</text>
<text x="352" y="220.8">DESCRIPTION</text>
<text x="173.9" y="223.4" transform="rotate(45 173.9 223.4)">9</text>
<text x="257.7" y="226.1">1</text>
<text x="269.7" y="226.1">1</text>
<text x="277.5" y="226.1">FM-AUT-V004-SPO003</text>
<text x="320.2" y="226.2">Soporte, chapa 3 mm</text>
<text x="257.7" y="231.5">2</text>
<text x="269.7" y="231.4">1</text>
<text x="277.5" y="231.5">FM-AUT-V004-RIGI-02</text>
<text x="320.2" y="231.6">Rigidizador freno mano. Chapa 3 mm</text>
<text x="113.8" y="236.6" transform="rotate(10 113.8 236.6)">52</text>
<text x="163.2" y="236.5" transform="rotate(-80 163.2 236.5)">22</text>
<text x="257.7" y="236.7">3</text>
<text x="269.7" y="236.7">1</text>
<text x="277.5" y="236.7">FM-AUT-V004-CARR-01</text>
<text x="320.2" y="236.8">Cartela interior y soporte del switch. Chapa 2 mm</text>
<text x="141.6" y="244.6" transform="rotate(-80 141.6 244.6)">24</text>
<text x="153.6" y="255.9" transform="rotate(10 153.6 255.9)">226</text>
<text x="358.4" y="274.9">FM-AUT-V004-SSOP-03-MET02</text>
<text x="358.4" y="279.4">2283</text>
</g>
<g font-size="3.3">
<text x="97.2" y="20.7" transform="rotate(45 97.2 20.7)">⌀</text>
<text x="239.8" y="25" transform="rotate(-45 239.8 25)">⌀</text>
<text x="61.7" y="109.6" transform="rotate(-30 61.7 109.6)">⌀</text>
<text x="168.8" y="147.5" transform="rotate(45 168.8 147.5)">⌀</text>
<text x="172" y="221.3" transform="rotate(45 172 221.3)">⌀</text>
<text x="111.8" y="223.9" transform="rotate(-45 111.8 223.9)">⌀</text>
</g>
<g font-size="3.1">
<text x="312.7" y="246.8">Tolerancias para dimensiones lineales y angulares sin indicación individual</text>
<text x="312.7" y="250.4">de tolerancia, según ISO 2768-1:1989</text>
<text x="312.7" y="254">Zonas de rugosidad no especificada, Ra 3.2</text>
<text x="357.8" y="286.5">02</text>
<text x="377.6" y="285.6">A3</text>
<text x="396.9" y="285.9">1 /3</text>
</g>
<g font-size="2.4">
<text x="271.1" y="244.4">MATERIAL:</text>
<text x="271.2" y="252">ACABADO SUPERFICIAL:</text>
<text x="271.2" y="254.7">Cincado</text>
<text x="271.1" y="259.7">SCALE:</text>
<text x="350.4" y="260.9">DRAWN: Adrian Parro</text>
<text x="391.1" y="260.6">14/01/2015</text>
<text x="350.5" y="267">CHECKED: Antonio Garcia</text>
<text x="391.2" y="266.7">02/12/2016</text>
<text x="350.5" y="271.4">DWG NO:</text>
<text x="350.7" y="276.9">Id. Ref:</text>
<text x="350.7" y="282.8">REV</text>
<text x="371.1" y="282.9">SIZE</text>
<text x="390.8" y="283">SHEET</text>
</g>
</svg>
